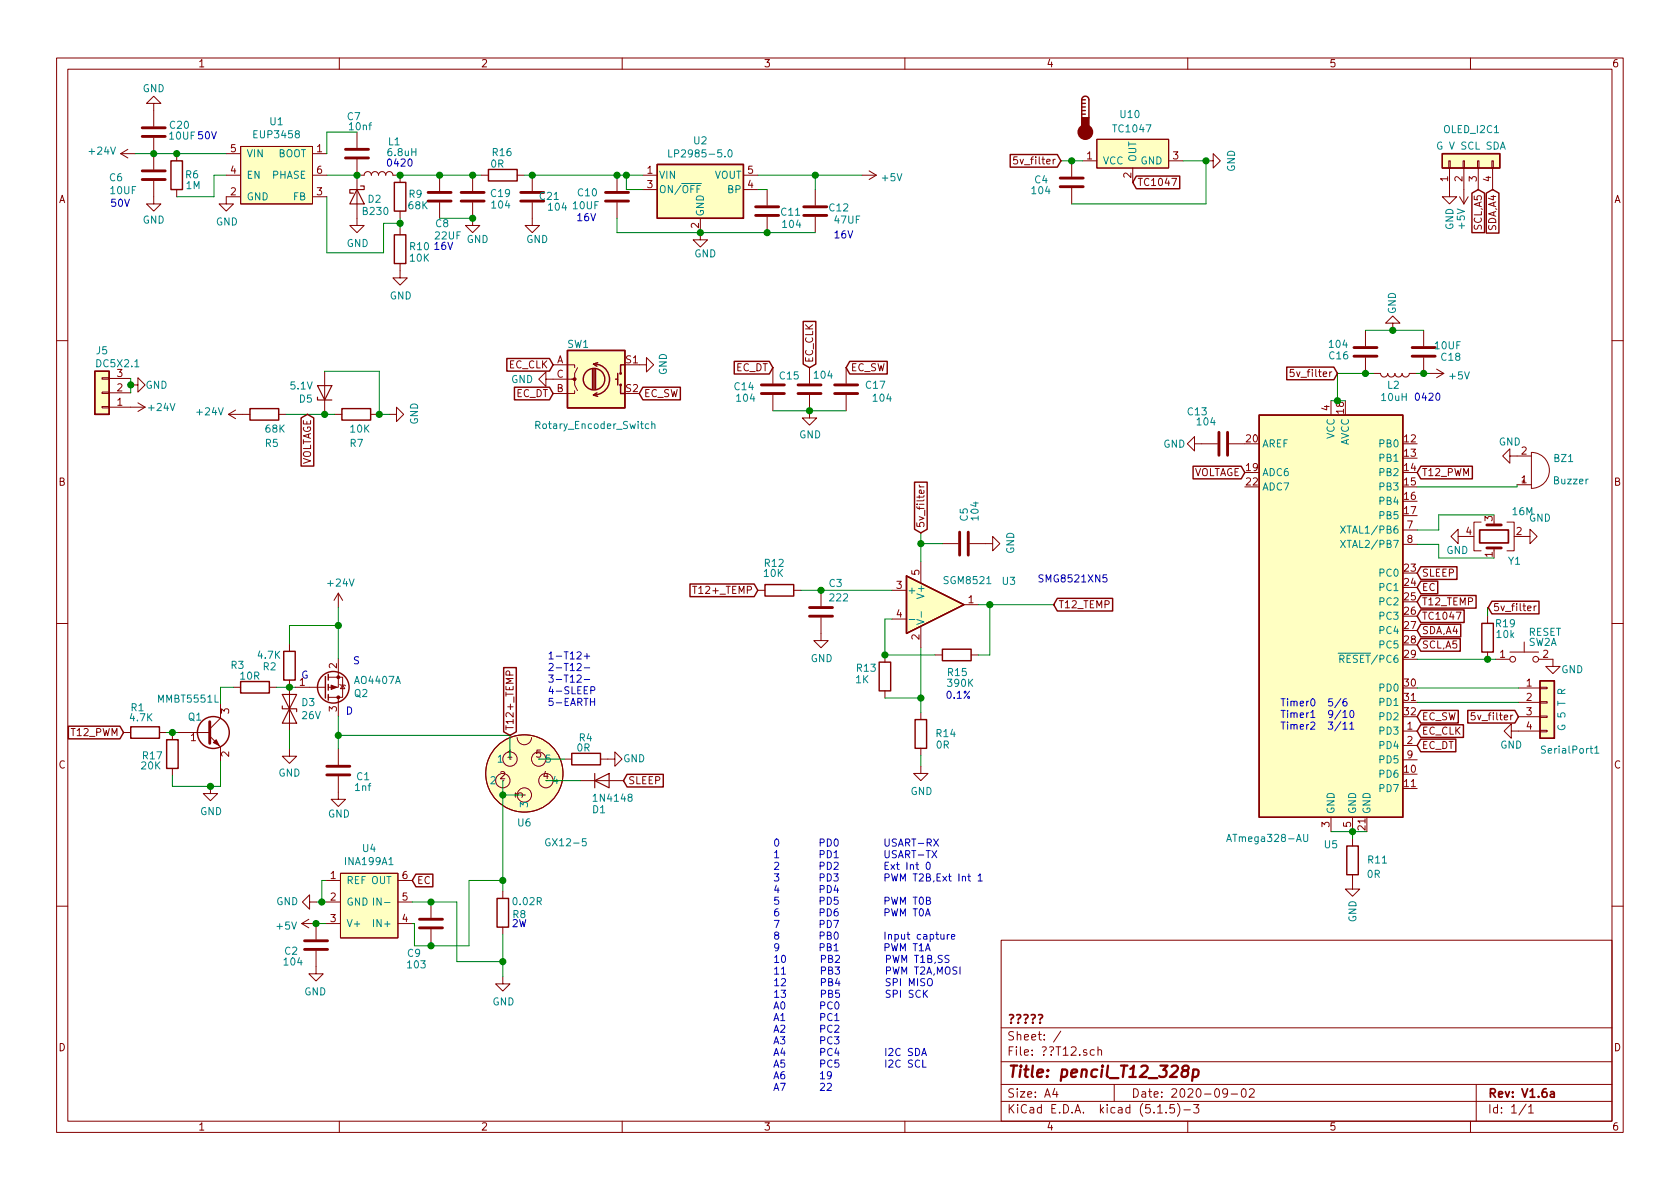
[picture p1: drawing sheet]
<svg xmlns="http://www.w3.org/2000/svg" width="297mm" height="210mm" viewBox="0 0 297 210" stroke-linecap="round" stroke-linejoin="round" font-family="sans-serif">
<g fill="none" stroke="#840000" stroke-width=".18">
<path d="M10 10.3h277v189.9h-277zM12 12.2h273v186.1h-273zM27.2 18.3h1.2l-1.2-1.3-1.3 1.3h1.3v4M60 10.3v1.9M110 10.3v1.9M160 10.3v1.9M210 10.3v1.9M260 10.3v1.9M21.3 27.2h2.6M21.3 27.2l1.3 .7M22.6 26.4l-1.3 .8M27.2 32v4.1h1.2l-1.2 1.2-1.3-1.2h1.3"/>
<path d="M27.2 24.4v5.6M31.2 27.2v1.2M31.2 33.5v1.3M40 27.2h2.5M40 31h2.5M42.5 25.9h12.7v10.2h-12.7zM42.5 34.8h-2.5v1.3h1.3l-1.3 1.2-1.3-1.2h1.3M55.2 27.2h2.6M55.2 34.8h2.6M55.2 31h2.6M63.1 28.2v11.7h1.3l-1.3 1.2-1.3-1.2h1.3M63.1 31h1.3a.63 .63 0 0 1 .6-.7 .63 .63 0 0 1 .7 .7 .63 .63 0 0 1 .6-.7 .63 .63 0 0 1 .6 .7 .63 .63 0 0 1 .7-.7 .63 .63 0 0 1 .6 .7 .63 .63 0 0 1 .6-.7 .63 .63 0 0 1 .7 .7h1.2v1.3"/>
<path d="M63.1 23.4v2.8M70.7 37.3v1.3M77.7 31v2.8M77.7 35.8v2.8M83.6 35.8v4.1h1.2l-1.2 1.2-1.3-1.2h1.3M83.6 31v2.8M85.1 31h1.3M91.4 31h1.3M94.1 35.8v4.1h1.3l-1.3 1.2-1.3-1.2h1.3M94.1 31v2.8M109.1 31v2.8M109.1 35.8v2.8"/>
<path d="M113.7 31h2.5M113.7 33.5h2.5M123.8 38.6v3.8h1.3l-1.3 1.3-1.2-1.3h1.2M131.4 31h2.6M131.4 33.5h2.6M135.6 33.5v2.8M135.6 38.3v2.8M144.1 33.5v2.8M144.1 38.3v2.8M152.4 31h2.5M153.7 30.2l1.2 .8M154.9 31l-1.2 .7"/>
<path d="M179.9 27.7h-.6l-.1 .6 .5-.1 .2 .3v.3l-.2 .2-.5-.1M189.5 28.4v2.8M189.5 33.3v2.8M191.4 28.4h2.5M193.9 24.6h12.7v5.1h-12.7zM200.3 29.7v2.6M206.6 28.4h2.6M207.2 31.5h.8l-.5 1.3M213.2 28.4h1.3v-1.2l1.3 1.2-1.3 1.3v-1.3M256.2 28.4h.2v1.3h-.2zM256.3 29.7v5.1h1.3l-1.3 1.3-1.3-1.3h1.3M258.1 34.8l.7 1.3"/>
<path d="M258.7 28.4h.3v1.3h-.3zM258.8 29.7v6.4M259.6 34.8l-.8 1.3M261.2 28.4h.3v1.3h-.3zM261.4 29.7v3.8M263.8 28.4h.2v1.3h-.2zM263.9 29.7v3.8M70.7 46.6v2.5h1.3l-1.3 1.3-1.2-1.3h1.2M70.7 40.3v1.2M241.4 58.4v2.8M246.3 57.1h1.2l-1.2-1.2-1.3 1.2h1.3v1.3M251.7 58.4v2.8"/>
<path d="M10 60.2h2M18 66.8h1.3v.3h-1.3zM18 71.9h1.3v.2h-1.3zM18 69.3h1.3v.3h-1.3zM19.3 72h6.4M19.3 69.5h3.8M19.3 66.9h3.8M23.1 68.1h1.3v-1.3l1.3 1.3-1.3 1.2v-1.2M24.4 71.2l1.3 .8M25.7 72l-1.3 .8M40.4 73.3l1.3 .7M40.4 73.3h3.8"/>
<path d="M41.7 72.5l-1.3 .8M49.3 73.3h1.2M57.4 65.7v7.6M59.2 73.3h1.3M65.5 73.3h1.3M68.8 73.3h1.3v-1.3l1.3 1.3-1.3 1.2v-1.2M96.5 67.1v-1.3l-1.3 1.3 1.3 1.2v-1.2h5.1v1l.5 1M97.8 64.5h3.8v.5M101.6 69.1v.5h-3.8M102.1 65l-.5 1v1.1h-.5M113 64.5h1.3v-1.3l1.3 1.3-1.3 1.3v-1.3M136.7 65v2.8"/>
<path d="M136.7 69.8v2.8M143.1 69.8v4.1h1.3l-1.3 1.3-1.2-1.3h1.2M143.1 65v2.8M149.6 65v2.8M149.6 69.8v2.8M211.2 78.5v-1.3l-1.3 1.3 1.3 1.3v-1.3h4.1M217.3 78.5h2.8M228.8 65.3h-.6l-.1 .6 .5-.1 .2 .3v.3l-.2 .2-.5-.1M235.3 70.9v2.5M241.4 63.2v2.8M242.8 66h1.3a.63 .63 0 0 0 .6 .7 .63 .63 0 0 0 .7-.7 .63 .63 0 0 0 .6 .7 .63 .63 0 0 0 .6-.7 .63 .63 0 0 0 .7 .7 .63 .63 0 0 0 .6-.7 .63 .63 0 0 0 .6 .7 .63 .63 0 0 0 .7-.7h1.2M251.7 63.2v2.8"/>
<path d="M252.7 66h2.6M254 65.3l1.3 .7M255.3 66l-1.3 .8M285 60.2h2M162.5 85.7l.3 .4M162.5 86.1h.9M162.8 99.3v3.8M166.6 96.1h2.8M171.4 96.1h4.1v-1.2l1.3 1.2-1.3 1.3v-1.3M248 93.7h2.6M248 96.3h2.6M257.8 94.9v-1.3l-1.3 1.3 1.3 1.2v-1.2h1.3"/>
<path d="M261.9 92.3h-1.3v5.1h1.3M264.2 92.3v.5M264.2 96.9v.5M266.4 92.3h1.3v5.1h-1.3M267 80.6v-1.2l-1.3 1.2 1.3 1.3v-1.3h3.8M268.2 85.7h2.6M269.2 94.9h1.3v-1.3l1.3 1.3-1.3 1.2v-1.2M270.8 80a3.2 3.2 0 0 1 3.1 3.2 3.2 3.2 0 0 1-3.1 3.2zM10 110.3h2M51.2 113.9v1.3M58 119.8h2.6v3.5h-2.6M59.8 116.5v5h-1.8"/>
<path d="M59.8 104.9v2.5M59.8 104.9l-.7 1.3M59.8 104.9l.8 1.3M90.1 119.4v-.6l-.2-.2-.3 .1-.1 .2v.5h1.2M122.5 103.7h.7M134 104.4h1.3M140.3 104.4h1.3M145.2 109.2v4.1h1.2l-1.2 1.2-1.3-1.2h1.3M145.2 104.4v2.8M156.5 115.8v1.3M157.7 104.4h2.6M157.7 109.5h2.6"/>
<path d="M162.8 110.7v3.8M165.4 115.8h1.2M170.4 106.9h2.6M171.7 115.8h1.3M257.5 108.2h.8l-.5 1.3M263 109v1.2M263 115.3v1.3M264.4 116.6h2.6M267 115.3h5M269.5 113.5v1.8M271.2 107.2v.8M271.6 107.2l-.4 .2"/>
<path d="M272 116.6h2.6v1.3h1.2l-1.2 1.2-1.3-1.2h1.3M285 110.3h2M21.8 129.5h1.3M28.2 129.5h1.3M30.5 129.5v1.3M30.5 135.9v1.3M31.4 129.5h5.7M37.1 130.2l1.9 1.9v2.5M37.2 139.1v1.2h1.3l-1.3 1.3-1.3-1.3h1.3M39 124.5v2.5l-1.9 1.9M41.3 121.5h1.2M47.6 121.5h1.3"/>
<path d="M51.2 132.5v1.2h1.3l-1.3 1.3-1.3-1.3h1.3M51.2 120.3v8.9M52.2 121.5h5.3M59.8 137.3v4h1.3l-1.3 1.3-1.3-1.3h1.3M59.8 123.3v3.3M59.8 132.5v2.7M60.1 121l.1 .2h.8l.1 .1M60.6 121.2l.4 .6h-.8zM91.4 130.4a1.27 1.27 0 0 0 1.3 1.3 1.27 1.27 0 0 0 1.3-1.3M99.8 134.2h1.3M102.6 138h7.6M106.2 134.2h2.5v-1.2l1.3 1.2-1.3 1.3v-1.3"/>
<path d="M156.5 122.2v1.2M162.8 135.5v1.3h1.3l-1.3 1.2-1.3-1.2h1.3M162.8 126v1.2M162.8 132.3v1.3M248 129.3h2.6M248 131.8h2.6M248 134.4h2.6M260.8 126h-.6l-.1 .6 .5-.1 .2 .3v.3l-.2 .2-.5-.1M267.2 129.3v-1.3l-1.3 1.3 1.3 1.3v-1.3h5.1M268.5 121.7h3.8M268.5 124.2h3.8M268.5 126.7h3.8"/>
<path d="M272.3 129.2h1.3v.2h-1.3zM272.3 126.6h1.3v.3h-1.3zM272.3 121.5h1.3v.3h-1.3zM272.3 124.1h1.3v.2h-1.3zM54.7 159.5v-1.3l-1.2 1.3 1.2 1.3v-1.3h1.3M57.7 155.7h2.5M57.7 159.5h2.5M60.2 154.4h10.2v11.5h-10.2zM70.4 155.7h2.5M70.4 159.5h2.5M76.2 159.5v2.8M88.9 157.6v1.3"/>
<path d="M235.3 144.5v2.6M239.1 154.7v2.5h1.3l-1.3 1.3-1.2-1.3h1.2M239.1 144.5v2.6M239.1 148.3v1.3M10 160.2h2M53.3 163.3h2.6v2.8M53.3 163.3l1.3 .8M54.6 162.6l-1.3 .7M55.9 168.1v4.1h-1.3l1.3 1.3 1.2-1.3h-1.2M57.7 163.3h2.5M70.4 163.3h2.5M76.2 164.3v2.8"/>
<path d="M88.9 172.7v1.3h1.3l-1.3 1.3-1.3-1.3h1.3M88.9 164v1.2M177 166.3h108v32h-108zM285 160.2h2M60 198.3v1.9M110 198.3v1.9M160 198.3v1.9M177 194.8h108M177 191.8h108M177 187.8h108M177 181.8h108M186.5 192.5l-.4 1h1"/>
<path d="M186.8 193v1M187.6 182.3l-1.3 2M190.9 186.5v.1M192.1 185.7l-.3-.1-.2 .2v.2l.5 .2v.3h-.5M193.5 185.7l-.4-.1-.3 .3v.6l.3 .1 .4-.1M194.1 185.7l.2-.1 .4 .1 .1 .9M194.1 185.1v1.5M197 191.8v3M204.7 196.8h.8M206.2 196.7v.1M207.6 195.3h-.7l-.1 .7 .2-.1 .5 .1 .2 .2-.1 .5-.2 .1-.6-.1M208.2 195.1a1.71 1.71 0 0 1 0 2.3"/>
<path d="M209.3 196.3h1.2M210 198.3v1.9M211 195.3h1l-.5 .6 .4 .1v.7l-.2 .1-.7-.1M217 193.2l-.1 .2a.48 .48 0 0 1-.6-.1v-.6a.48 .48 0 0 1 .6-.1l.1 .1a1.19 1.19 0 0 1-.2 1.2l-.5 .1M217.7 193.5h1.1M219.6 192.7l.4-.2a.94 .94 0 0 1 0 1.5 .82 .82 0 0 1-.4-1.3zM220.9 192.7l.2-.2h.4l.2 .2 .1 .3-1 1h1M260 198.3v1.9M261 191.8v6.5M269.8 195.2l-1.2 2M270.3 195.8l.4-.5v1.5M270.3 196.8h.8"/>
<circle cx="267.5" cy="116.6" r=".51"/>
<circle cx="271.5" cy="116.6" r=".51"/>
<circle cx="88.9" cy="138" r="1.27"/>
<circle cx="90.2" cy="134.2" r="1.27"/>
<circle cx="92.7" cy="136.8" r="6.8"/>
<circle cx="95.2" cy="134.2" r="1.27"/>
<circle cx="96.5" cy="138" r="1.27"/>
<circle cx="92.7" cy="140.6" r="1.27"/>
</g>
<g fill="none" stroke="#840000" stroke-width=".3">
<path d="M261.6 93.7h5.1v2.3h-5.1zM178.5 179.5l.5-.1a.37 .37 0 0 1 .2 .4 .37 .37 0 0 1-.4 .3v.3M179.8 179.5l.5-.1a.38 .38 0 0 1 .2 .4 .38 .38 0 0 1-.4 .3l-.1 .3M181.1 179.5l.4-.1a.37 .37 0 0 1 .3 .4 .37 .37 0 0 1-.4 .3l-.1 .3M182.3 179.5l.5-.1 .2 .2v.3l-.3 .2-.1 .3M183.6 179.5l.5-.1a.37 .37 0 0 1 .2 .4 .37 .37 0 0 1-.3 .3l-.1 .3M178.8 180.8v.1M180 180.8v.1M181.3 180.8v.1M182.6 180.8v.1M183.9 180.8v.1M274.2 193.1h.5l.1 .9"/>
<path d="M274.8 193.4l-.5 .1-.2 .2 .2 .3 .5-.1"/>
</g>
<path d="M209.4 189.3l-.3-.2-.1-.3a.66 .66 0 0 1 1-.3l.2 .4a.69 .69 0 0 1-.8 .4 .65 .65 0 0 0-.4 1 .66 .66 0 0 0 .9 0 .66 .66 0 0 0 .1-.8l-.2-.2M211 189.2a.68 .68 0 0 1 .9 .1v.8a.66 .66 0 0 1-1 .2M211 189.1l-.2 2" fill="none" stroke="#840000" stroke-width=".41"/>
<g fill="none" stroke="#840000" stroke-width=".51">
<path d="M25.1 30.2h4.1M25.1 31.7h4.1M25.1 22.6h4.1M25.1 24.1h4.1M61.1 26.4h4.1M61.1 27.9h4.1M75.7 34h4.1M75.7 35.6h4.1M81.5 34h4.1M81.5 35.6h4.1M92.1 34h4M92.1 35.6h4"/>
<path d="M107.1 34h4M107.1 35.6h4M133.6 36.6h4.1M133.6 38.1h4.1M142.1 36.6h4.1M142.1 38.1h4.1M187.5 31.5h4M187.5 33h4M134.6 68.1h4.1M134.6 69.6h4.1M141.1 68.1h4.1M141.1 69.6h4.1"/>
<path d="M147.6 68.1h4M147.6 69.6h4M215.5 76.4v4.1M217 76.4v4.1M239.4 61.5h4.1M239.4 63h4.1M249.7 61.5h4M249.7 63h4M169.7 94.1v4.1M171.2 94.1v4.1M262.9 96.9h2.5M262.9 92.8h2.5"/>
<path d="M143.1 109h4.1M143.1 107.4h4.1M37.1 127.6v3.8M57.8 135.5h4M57.8 137h4M53.8 166.4h4.1M53.8 167.9h4.1M74.2 162.6h4M74.2 164.1h4"/>
</g>
<g fill="#ffffc2" stroke="#ffffc2" stroke-width=".18">
<path d="M16.8 65.7h2.5v7.6h-2.5z"/>
<path d="M255 27.2h10.2v2.5h-10.2z"/>
<path d="M160.3 101.8l10.1 5.1-10.1 5.1z"/>
<path d="M42.5 25.9h12.7v10.2h-12.7z"/>
<path d="M116.2 29.1h15.2v9.5h-15.2z"/>
<path d="M60.2 154.4h10.2v11.5h-10.2z"/>
<path d="M100.3 62h10.2v10.1h-10.2z"/>
<path d="M222.6 73.4h25.4v71.1h-25.4z"/>
<path d="M193.9 24.6h12.7v5.1h-12.7z"/>
<path d="M272.3 120.4h2.5v10.2h-2.5z"/>
<circle cx="92.7" cy="136.8" r="6.8"/>
</g>
<g fill="none" stroke="#008484" stroke-width=".18">
<path d="M118.2 26.5v1.3h.6M122.9 32.5h1.1M123.9 32.8h-.7v1.3M128.8 26.6l.2-.1a.67 .67 0 0 1 .5 .6 .67 .67 0 0 1-.5 .7l-.3-.5zM114.7 75l-.3-.1-.3 .3 .1 .5h.5M115.2 75.1l.2-.2 .3 .1 .1 .8M115.2 74.5v1.3M237 93l.9 1.3M237 95.5l.9 1.3M237.9 93l-.9 1.3M237.9 95.5l-.9 1.3M160.8 109.5h.9"/>
<path d="M162.1 109.5l1.3 .5-1.3 .4M162.9 108.2v.9M236.6 115.5h1.3M236.9 116.5h.6l.1-.2v-.3l-.2-.1h-.5v1.2M237.2 116.5l.4 .6M282 132.3l.3-.4v1.3M282 133.2h.7M66 158.8v1.3M97.2 148.4a.59 .59 0 0 0-.7 .6 .59 .59 0 0 0 .7 .5l.1-.5h-.3M216.9 148.8l.4-1.3 .4 1.3M217 148.5h.6M230.5 147.5v1.1l.2 .2h.3l.2-.2v-1.1"/>
<path d="M66 162.6v1.3"/>
</g>
<g fill="none" stroke="#840000" stroke-width=".25">
<path d="M191.3 17.6a.63 .63 0 0 1 .6-.6 .63 .63 0 0 1 .6 .6v3.2M191.3 19.6h.6M191.3 18.9h.6M191.3 18.3h.6M191.3 17.6v3.2M191.3 17.6h.6M30.2 28.4h2.1v5.1h-2.1zM69.7 32.3h2.1v5h-2.1zM86.4 30h5v2h-5zM116.2 29.1h15.2v9.5h-15.2zM178.6 27.3h8.3l.7 1.1-.7 1.2h-8.3zM191.3 20.2h.6"/>
<path d="M200.9 31.1h7.7v2.3h-7.7l-.6-1.1zM255 27.2h10.2v2.5h-10.2zM260.2 34.2l1.2-.7 1.1 .7v6.9h-2.3zM262.8 34.2l1.1-.7 1.1 .7v7h-2.2zM69.7 41.5h2.1v5.1h-2.1zM142 56.8h2.2v7.6l-1.1 .6-1.1-.6zM16.8 65.7h2.5v7.6h-2.5zM44.2 72.3h5.1v2h-5.1zM53.2 73.9l1.2-.6 1.1 .6v8.5h-2.3zM60.5 72.3h5v2h-5zM89.6 63.4h7.6l.6 1.1-.6 1.1h-7.6zM91 68.5h6.2l.6 1.1-.6 1.1h-6.2z"/>
<path d="M100.3 62h10.2v10.1h-10.2zM104.8 65.3v3.5M105 64.4a2.74 2.74 0 0 1 2.8 2.7 2.74 2.74 0 0 1-2.8 2.7M105 65.3v3.5M105.3 65.3v3.5M105.5 69.5l-.6 .3 .8 .3M105.7 64.1l-.8 .3 .6 .4M108.8 67.1h.4M109.2 66v2.1M109.7 68.1v1.5h.8M110.5 64.5h-.8v1.5M113.7 68.5h6.6v2.2h-6.6l-.7-1.1z"/>
<path d="M129.8 63.9h6.2l.7 1.1-.7 1.1h-6.2zM150.2 63.9h6.7v2.2h-6.7l-.6-1.1zM222.6 73.4h25.4v71.1h-25.4zM227.5 64.9h8.3l.7 1.1-.7 1.2h-8.3zM161.7 85.3h2.2v8.3l-1.1 .6-1.1-.6zM210.9 82.4h8.6l.6 1.2-.6 1.1h-8.6zM251.2 82.4h9.1v2.3h-9.1l-.6-1.1zM50.2 115.2h2v5.1h-2zM57.5 119.6v3.8M58 119.2v1.1M89.1 118.1h2.2v11.3l-1.1 .6-1.1-.6zM122 103.3h11.3l.7 1.1-.7 1.1h-11.3z"/>
<path d="M135.3 103.4h5v2h-5zM155.4 117.1h2.1v5.1h-2.1zM160.3 101.8l10.1 5.1-10.1 5.1zM166.6 114.8h5.1v2h-5.1zM186.9 105.8h9.8v2.2h-9.8l-.6-1.1zM251.2 107.8h7.7v2.3h-7.7l-.6-1.1zM251.2 102.8h3v2.2h-3l-.6-1.1zM251.2 105.3h9.8v2.2h-9.8l-.6-1.1zM251.2 100.2h6.4v2.3h-6.4l-.6-1.2zM251.2 110.4h7.1v2.2h-7.1l-.6-1.1zM251.2 112.9h7v2.3h-7l-.6-1.2zM262 110.2h2v5.1h-2z"/>
<path d="M263.8 106.3h8.3v2.3h-8.3l-.7-1.2zM12.1 128.4h9.1l.6 1.1-.6 1.2h-9.1zM23.1 128.5h5.1v2.1h-5.1zM29.5 130.8h2v5.1h-2zM42.5 120.5h5.1v2h-5.1zM58 121v1M58 122.8v1M101.1 133.2h5.1v2h-5.1zM110.9 136.9h6.4v2.3h-6.4l-.7-1.2zM161.8 127.2h2v5.1h-2zM251.2 125.6h6.6v2.3h-6.6l-.6-1.2zM251.2 130.7h6.2v2.2h-6.2l-.6-1.1z"/>
<path d="M251.2 128.2h7.5v2.2h-7.5l-.6-1.1zM259.5 125.6h8.3l.7 1.1-.7 1.2h-8.3zM272.3 120.4h2.5v10.2h-2.5zM73.5 154.6h3v2.2h-3l-.6-1.1zM87.9 158.9h2v5.1h-2zM238.1 149.6h2.1v5.1h-2.1z"/>
<circle cx="105" cy="67.1" r="1.9"/>
<circle cx="109.7" cy="68.1" r=".13"/>
<circle cx="109.7" cy="66" r=".13"/>
<circle cx="37.7" cy="129.5" r="2.82"/>
<circle cx="58.9" cy="121.5" r="2.79"/>
</g>
<path d="M63.1 33.5l1.3 2.6h-2.6zM63.8 32.9h.6v.6h-2.6v.7h.7M56.1 70.2v.5h2.6M56.1 68.2h2.6l-1.3 2.5zM49.9 122.8h2.6l-1.3 2.5zM49.9 124.8v.5h2.6v.6M51.2 125.3l1.3 2.6h-2.6zM105.2 138l2.5-1.2v2.5zM105.2 136.8v2.5" fill="none" stroke="#840000" stroke-width=".2"/>
<g fill="#840000" stroke="#840000" stroke-width=".18">
<path d="M58.5 121.2l1.1 .3-1.1 .4z"/>
<path d="M37.7 131.3l.5-.5 .5 1z"/>
<circle cx="101.6" cy="67.1" r=".25"/>
<circle cx="59.8" cy="119.8" r=".25"/>
<circle cx="59.8" cy="123.3" r=".25"/>
</g>
<g fill="#840000" stroke="#840000" stroke-width=".25">
<path d="M191.3 20.8h1.2v1.9h-1.2z"/>
<circle cx="191.9" cy="23.4" r="1.27"/>
</g>
<g fill="none" stroke="#008400" stroke-width=".18">
<path d="M23.9 27.2h16.1M40 31h-2.2v3.8h-6.6M57.8 31h5.3M57.8 34.8v9.9h10v-5.2h2.9M63.1 23.4h-5.3v3.8M70.7 31h14.4M70.7 38.6v1.7M77.7 38.6h5.9M92.7 31h21M109.1 38.6v2.5h35M110.7 31v2.5h3M134 31h18.4"/>
<path d="M134 33.5h1.6M144.1 31v2.5M187.6 28.4h3.8M209.2 28.4h4v7.7h-23.7M241.4 58.4h10.3M23.1 66.9v2.6M50.5 73.3h8.7M57.4 65.7h9.7v7.6M66.8 73.3h2M136.7 72.6h12.9M242.8 66h-6.3v4.9h-1.2M250.4 66h2.3"/>
<path d="M162.8 94.2v5.1M162.8 96.1h3.8M250.6 96.3h3.8v2.4h9.8M264.2 91.1h-9.8v2.6h-3.8M268.2 85.7v.4h-17.6M59.8 110.6h-8.6v3.3M59.8 107.4v9.1M141.6 104.4h16.1M157.7 109.5h-1.2v6.3h8.9M162.8 114.5v11.5M173 106.9h13.3M175 106.9v8.9h-2"/>
<path d="M250.6 116.6h13.8M263.1 107.4h-.1v1.6M29.5 129.5h1.9M39 134.6v4.5h-8.5v-1.9M41.3 121.5h-2.3v3M48.9 121.5h3.3M51.2 129.2v3.3M59.8 126.6v5.9M59.8 130h30.4v4.2M88.9 138v19.6M95.2 134.2h4.6M96.5 138h6.1"/>
<path d="M156.5 123.4h6.3M162.8 133.6v1.9M250.6 121.7h17.9M250.6 124.2h17.9M56 159.5h1.7M57.7 155.7h-.8v3.8M72.9 159.5h7.9v10.5h8.1M88.9 155.7h-6v11.6h-9.6v-4h-.4M88.9 140.6h3.8M235.3 147.1h6.4M239.1 147.1v1.2M55.9 163.3h1.8"/>
<path d="M76.2 167.1v.2M88.9 165.2v7.5"/>
</g>
<g fill="none" stroke="#0000c2" stroke-width=".18">
<path d="M72.3 28.2l.1-.1a.69 .69 0 0 1 .5 .6 .69 .69 0 0 1-.5 .7l-.2-.2-.1-.3zM254.1 69.6l.1-.1a.69 .69 0 0 1 .4 .6 .69 .69 0 0 1-.4 .7 .83 .83 0 0 1-.1-1.2zM102 117.4l.5-.1 .3 .4-.8 .9h.8M102 119.5l.5-.1 .3 .3-.8 .9h.8M103.3 116h1M103.3 118.1h1M103.8 115.6v.9M195.7 101.6h-.6l-.1 .7 .5-.2 .2 .3v.3l-.2 .2-.5-.1M103.3 120.2h1M104.4 124.1h.7M104.5 122.1l.6-.1v-.4l-.1-.2h-.5v1.3M105.1 123.5v1.3"/>
<path d="M237.1 123.5l-1.1 1.6M237.1 125.6l-1.1 1.6M237.1 127.6l-1.1 1.7M237.4 126l.4-.4v1.3M237.4 128l.4-.3v1.3M237.4 126.9h.8M237.4 129h.8M238 123.6h-.2a.79 .79 0 0 0-.1 1.2h.3l.2-.5-.3-.3h-.2l-.3 .3M238.7 128l.3-.3v1.3M238.7 129h.7M238.8 125.7l.2-.1a.69 .69 0 0 1 .4 .7 .69 .69 0 0 1-.4 .6l-.3-.2v-.3zM145 149h.6l.1-.5-.2-.1h-.5v1.2"/>
<path d="M145 151.1l.6-.1 .1-.5-.2-.1h-.5v1.3M145 153.1h.6l.1-.5-.2-.1h-.5v1.2M145 155.2l.6-.1 .1-.4-.2-.2h-.5v1.3M145 157.2h.6l.1-.5-.2-.1h-.5v1.3M145 159.3h.6l.1-.5-.2-.2h-.5v1.3M146.3 148.4a.64 .64 0 0 1 .7 .6 .64 .64 0 0 1-.7 .6zM146.3 150.4a.64 .64 0 0 1 .7 .6 .64 .64 0 0 1-.7 .7zM146.3 152.5a.64 .64 0 0 1 .7 .6 .64 .64 0 0 1-.7 .6zM146.3 154.5a.64 .64 0 0 1 .7 .7 .64 .64 0 0 1-.7 .6zM146.3 156.6a.64 .64 0 0 1 .7 .6 .64 .64 0 0 1-.7 .7zM146.3 158.6a.64 .64 0 0 1 .7 .7 .64 .64 0 0 1-.7 .6zM147.4 154.5h.8l-.4 .5 .4 .1v.6l-.2 .1-.6-.1"/>
<path d="M147.5 150.8l.4-.4v1.3M147.5 152.6l.5-.1 .2 .1v.2v.2l-.8 .7h.8M147.5 151.7h.7M147.6 148.5l.2-.1a.67 .67 0 0 1 .4 .6 .67 .67 0 0 1-.4 .6l-.3-.5zM147.8 156.5l-.3 .9h.8M148.1 157v.9M148.2 158.6h-.7v.7l.2-.2 .5 .2v.5l-.2 .1-.5-.1M156.5 148.4v1l.2 .2h.4l.1-.2v-1M156.5 150.4v1.1l.2 .2 .4-.1 .1-.1v-1.1M156.5 155.2l.6-.1 .1-.1-.1-.3-.1-.2h-.5v1.3M156.5 159.3h.6l.1-.2-.1-.3-.1-.2h-.5v1.3M156.5 153.1h.4"/>
<path d="M157.1 152.5h-.6v1.2h.6M157.5 152.9l.7 .8M157.6 154.5l.3 1.3 .3-.9 .2 .9 .3-1.3M157.6 158.6l.3 1.3 .3-.9 .2 .9 .3-1.3M158.2 152.9l-.7 .8M158.5 148.4h-.5l-.2 .1v.3l.6 .3 .1 .3-.3 .2h-.4M158.5 150.5l-.5-.1-.2 .1v.4l.6 .2 .1 .4-.3 .2-.4-.1M158.5 152.9h.5M158.7 152.5v1.1l.3 .1M158.9 149.6l.4-1.2 .4 1.2M158.9 151.7l.4-1.3 .4 1.3M159 149.3h.6"/>
<path d="M159 151.3h.6M159.2 155.8v-1.3l.4 .9 .5-.9v1.3M159.2 159.9v-1.3l.4 1 .5-1v1.3M160.1 149h.6l.2-.2-.1-.3-.2-.1h-.5v1.2M160.1 151.1l.6-.1 .2-.2-.1-.3-.2-.1h-.5v1.3M160.4 152.5v1.2M160.4 149l.5 .6M160.4 151.1l.5 .6M161 153l.1-.1 .3 .1 .1 .7M161 152.9v.8M161.2 148.4h.7M161.2 150.4h.7"/>
<path d="M161.4 154.5h.8M161.4 158.6h.8M161.6 148.4v1.2M161.6 150.4v1.3M161.8 154.5v1.3M161.8 158.6v1.3M161.9 152.9h.5M162.1 152.5v1.1l.3 .1M162.4 149.1h.9M162.4 151.2h.9M162.5 154.7l.5-.2 .3 .4-.8 .9h.8M162.7 158.8l.1-.2a.67 .67 0 0 1 .5 .7 .67 .67 0 0 1-.5 .6l-.3-.5z"/>
<path d="M163.8 150.4h.7M163.8 155.1h.6v-.4l-.6-.2v1.3h.5l.2-.2v-.2l-.3-.3M163.8 159.3l.6-.1v-.4l-.6-.2v1.3h.5l.2-.2v-.2l-.3-.2M163.9 152.6l.2-.1a.69 .69 0 0 1 .4 .6 .69 .69 0 0 1-.4 .6l-.3-.2v-.2zM163.9 149h.6l.2-.2-.1-.3-.2-.1h-.5v1.2M164.1 150.4v1.3M164.2 149l.5 .6M164.8 150.4l.8 1.3M165.1 148.4l.8 1.2M165.2 155.7l-.2 .3M165.6 150.4l-.8 1.3M165.7 155.1h.4"/>
<path d="M165.9 148.4l-.8 1.2M166.3 154.5h-.6v1.3h.6M166.7 155l.7 .8M167.4 155l-.7 .8M167.7 155h.5M167.9 154.5v1.1l.3 .2M169.5 154.5v1.3M170.2 155.1l.1-.1h.3l.1 .8M170.2 155v.8M171.1 155h.5M171.3 154.5v1.1l.3 .2M172.9 154.9l.4-.4v1.3"/>
<path d="M172.9 155.8h.8M145 161.4l.6-.1 .1-.5-.2-.1h-.5v1.3M145 163.4h.6l.1-.5-.2-.1h-.5v1.2M145 165.5l.6-.1 .1-.5-.2-.1h-.5v1.3M145 167.5h.6l.1-.5-.2-.1h-.5v1.2M145.1 177.8l.7-.1v-.4l-.2-.1h-.5v1.2M145.1 179.9l.7-.1v-.5l-.2-.1h-.5v1.3M145.2 169.6l.6-.1 .2-.1-.1-.3-.2-.2h-.5v1.3M145.2 171.6h.6l.2-.2-.1-.3-.2-.1h-.5v1.3M145.2 173.7h.6l.2-.2-.1-.3-.2-.2h-.5v1.3M145.2 175.8l.6-.1 .2-.2-.1-.3-.2-.1h-.5v1.3M146.3 160.7a.64 .64 0 0 1 .7 .6 .64 .64 0 0 1-.7 .7z"/>
<path d="M146.3 162.8a.64 .64 0 0 1 .7 .6 .64 .64 0 0 1-.7 .6zM146.3 165.4h.5l.1-.2v-.3l-.6-.1v1.3h.5l.1-.1 .1-.3-.3-.3M146.3 167.5l.5-.1 .1-.2v-.2l-.6-.1v1.2h.5l.1-.1 .1-.3-.3-.2M146.5 169.5h.6v-.4l-.6-.2v1.3h.5l.2-.2v-.2l-.3-.3M146.5 171.6l.6-.1v-.4l-.6-.1v1.3h.5l.2-.3v-.2l-.3-.2M146.5 173.7l.6-.1v-.4l-.6-.2v1.3h.5l.2-.2v-.2l-.3-.2M146.5 175.7h.6v-.5l-.6-.1v1.3h.5l.2-.3v-.2l-.3-.2M147.1 177.3a.6 .6 0 0 0-.8 .4 .6 .6 0 0 0 .6 .7l.2-.1M147.1 179.3a.6 .6 0 0 0-.8 .5 .6 .6 0 0 0 .6 .7l.2-.1M147.4 162.8h.9l-.6 1.2M147.5 167.2l.4-.3v1.2M147.5 168.1h.7"/>
<path d="M147.6 164.9l.2-.1a.67 .67 0 0 1 .4 .6 .67 .67 0 0 1-.4 .7l-.3-.5zM147.6 179.6l.4-.4v1.3M147.7 171h.7l-.4 .5 .4 .1-.1 .6-.4 .1-.2-.2M147.7 169.1l.5-.2 .2 .4v.2l-.7 .7h.7M147.7 177.3l.2-.1a.67 .67 0 0 1 .5 .6 .67 .67 0 0 1-.5 .6l-.2-.2-.1-.3zM148 173l-.3 .9h.8M148.1 160.7h-.2a.79 .79 0 0 0-.2 1.3l.5-.2v-.5l-.5-.1-.2 .2M148.3 173.5v.8M148.4 175.1h-.6l-.1 .6 .2-.1 .4 .1 .1 .5-.2 .2-.5-.2M156.5 161.4l.6-.1 .1-.2-.1-.3-.1-.1h-.5v1.3M156.5 167.5h.6l.1-.2-.1-.3-.1-.1h-.5v1.2M156.5 164.8v1.3"/>
<path d="M156.7 169.6l.7-.1v-.4l-.2-.2h-.5v1.3M156.7 171.6l.7-.1v-.4l-.2-.1h-.5v1.3M157.1 165.4l.2-.2 .3 .1v.8M157.1 165.2v.9M157.4 173.1l-.5-.1-.2 .2v.2l.1 .2 .5 .2 .1 .3-.3 .2h-.4M157.4 175.2l-.5-.1-.2 .1v.3l.1 .2 .5 .1 .1 .3-.3 .3-.4-.1M157.6 160.7l.3 1.3 .3-.9 .2 .9 .3-1.3M157.6 166.9l.3 1.2 .3-.9 .2 .9 .3-1.2M157.9 168.9l.3 1.3 .2-.9 .3 .9 .3-1.3M157.9 171l.3 1.3 .2-1 .3 1 .3-1.3M157.9 173.7h.6l.2-.2-.1-.3-.2-.2h-.5v1.3M157.9 175.8l.6-.1 .2-.2-.1-.3-.2-.1h-.5v1.3"/>
<path d="M158.2 165.3l.4-.1 .3 .3-.2 .5h-.5M158.2 165.2v1.3M159.2 162v-1.3l.4 .9 .5-.9v1.3M159.2 168.1v-1.2l.4 .9 .5-.9v1.2M159.2 173v1.3M159.2 175.1v1.3M159.4 165.2l.1 .8 .3 .1 .1-.1M159.5 170.2v-1.3l.4 .9 .4-.9v1.3M159.5 172.3v-1.3l.4 .9 .4-.9v1.3M159.9 165.2v.9M160.4 165.2h.5M160.6 164.8v1.1l.3 .2"/>
<path d="M160.8 174.3v-1.3l.4 1 .4-1v1.3M161.4 175.2l-.4-.1-.2 .1v.4l.5 .2 .1 .3-.2 .3-.5-.1M161.4 160.7h.8M161.4 166.9h.8M161.7 168.9h.7M161.7 171h.7M161.8 160.7v1.3M161.8 166.9v1.2M162.1 168.9v1.3M162.1 171v1.3M162.2 173v1.3M162.5 167.2l.4-.3v1.2"/>
<path d="M162.5 168.1h.8M162.7 160.8l.1-.1a.67 .67 0 0 1 .5 .6 .67 .67 0 0 1-.5 .7l-.3-.5zM162.7 175.2a.6 .6 0 0 0-.8 .5 .6 .6 0 0 0 .6 .7l.2-.2M162.8 165.3l-.4-.1-.2 .3 .1 .5h.5M162.8 169.3l.3-.4v1.3M162.8 171.1l.5-.1 .2 .3-.1 .2-.7 .8h.8M162.8 170.2h.7M163.3 175.1v1.3M163.3 165.3h.5l.1 .8M163.4 175.7l.6 .7M163.5 173.1l-.5-.1-.2 .2 .1 .4 .5 .2 .1 .3-.2 .2h-.5M163.6 162l.5-1.3 .4 1.3"/>
<path d="M163.6 168.1l.5-1.2 .4 1.2M163.8 161.6h.6M163.8 167.8h.6M163.9 165.6h-.5l-.1 .2v.2h.6M163.9 172.3l.4-1.3 .4 1.3M164 171.9h.6M164 175.1l-.7 .7M164.1 169.5h.5l.1-.2v-.2l-.6-.2v1.3h.4l.2-.1 .1-.3-.3-.3M164.1 173.2l.2-.2a.45 .45 0 0 1 .5 .5v.4l-.1 .4h-.5a1 1 0 0 1-.1-1.1zM164.5 165.3l.3-.1 .3 .3-.2 .5h-.4M164.5 165.2v1.3M165.2 172.2l-.1 .2"/>
<path d="M165.4 170.1l-.1 .3M165.4 165.2h.5M165.6 164.8v1.1l.3 .2M165.7 172.3v-1.3l.5 .9 .4-.9v1.3M166.3 165.2l.1 .8 .3 .1 .2-.1M166.6 169l-.5-.1-.2 .2v.2l.1 .2 .5 .2 .1 .3-.3 .2-.4-.1M166.9 165.2v.9M167.2 171.2l.2-.2a.44 .44 0 0 1 .6 .4l-.1 .7-.2 .2-.4-.1a1 1 0 0 1-.1-1zM167.5 165.2v.9M167.8 169l-.5-.1-.2 .2v.3l.6 .3 .1 .3-.2 .2-.5-.1M167.9 165.2l-.4 .3M168.2 165.7l.6-.1v-.3l-.4-.1-.2 .2 .1 .6h.5"/>
<path d="M169.2 171.1l-.5-.1-.2 .1 .1 .4 .5 .3 .1 .2-.2 .3-.5-.1M169.7 171v1.3M145.1 189.9l.3-.4v1.3M145.1 191.7l.4-.1 .3 .3-.8 .9h.8M145.1 190.8h.7M145.1 181.9l.7-.1v-.4l-.2-.1h-.5v1.2M145.1 184l.7-.1v-.4l-.2-.2h-.5v1.3M145.1 186l.7-.1v-.4l-.2-.1h-.5v1.3M145.1 188.1l.7-.1v-.4l-.2-.2h-.5v1.3M146.3 191.7l.5-.1 .2 .3-.1 .2-.7 .7h.8M147 190.1l-.2 .2-.4-.1-.1-.1v-.5l.2-.1h.3l.2 .3a.97 .97 0 0 1-.2 .9l-.4 .1M147.1 181.4a.6 .6 0 0 0-.8 .4 .6 .6 0 0 0 .6 .7l.2-.1"/>
<path d="M147.1 183.5a.6 .6 0 0 0-.8 .4 .6 .6 0 0 0 .6 .7l.2-.1M147.1 185.5a.6 .6 0 0 0-.8 .4 .6 .6 0 0 0 .6 .8l.2-.2M147.1 187.6a.6 .6 0 0 0-.8 .4 .6 .6 0 0 0 .6 .7l.2-.1M147.5 183.3h.8l-.4 .5 .4 .1v.5l-.2 .2-.6-.1M147.6 181.4l.5-.1 .2 .3-.8 .9h.8M147.6 180.5h.7M147.9 185.3l-.3 .9h.8M148.2 185.8v.9M148.3 187.4h-.6l-.1 .7 .5-.2 .2 .3v.3l-.2 .2-.5-.1M156.6 185.4v1.3M156.6 187.4v1.3M157.1 185.5l.5-.1 .3 .3-.8 1h.8"/>
<path d="M157.1 187.6l.5-.2 .3 .4-.8 .9h.8M159.2 185.5a.6 .6 0 0 0-.9 .4 .6 .6 0 0 0 .6 .8l.3-.2M159.2 187.6a.6 .6 0 0 0-.9 .4 .6 .6 0 0 0 .6 .7l.3-.1M161.3 185.5l-.4-.1-.2 .1v.4l.5 .2 .1 .3-.2 .3-.5-.1M161.3 187.5l-.4-.1-.2 .2v.3l.5 .3 .1 .3-.2 .2h-.5M161.9 185.4a.64 .64 0 0 1 .7 .6 .64 .64 0 0 1-.7 .7zM162.6 187.6a.51 .51 0 0 0-.6 0 .51 .51 0 0 0-.2 .6 .46 .46 0 0 0 .3 .5 .46 .46 0 0 0 .5-.1M163 186.7l.4-1.3 .4 1.3M163.1 186.3h.6M163.1 187.4v1.3h.7"/>
</g>
<g fill="#008400" stroke="#008400" stroke-width=".25">
<circle cx="59.8" cy="110.6" r=".51"/>
<circle cx="37.2" cy="139.1" r=".51"/>
<circle cx="175" cy="106.9" r=".51"/>
<circle cx="55.9" cy="163.3" r=".51"/>
<circle cx="145.2" cy="104.4" r=".51"/>
<circle cx="241.4" cy="66" r=".51"/>
<circle cx="76.2" cy="167.3" r=".51"/>
<circle cx="88.9" cy="155.7" r=".51"/>
<circle cx="236.5" cy="70.9" r=".51"/>
<circle cx="246.3" cy="58.4" r=".51"/>
<circle cx="251.7" cy="66" r=".51"/>
<circle cx="76.2" cy="159.5" r=".51"/>
<circle cx="88.9" cy="170" r=".51"/>
<circle cx="51.2" cy="121.5" r=".51"/>
<circle cx="123.8" cy="41.1" r=".51"/>
<circle cx="162.8" cy="123.4" r=".51"/>
<circle cx="144.1" cy="31" r=".51"/>
<circle cx="70.7" cy="31" r=".51"/>
<circle cx="94.1" cy="31" r=".51"/>
<circle cx="67.1" cy="73.3" r=".51"/>
<circle cx="77.7" cy="31" r=".51"/>
<circle cx="156.5" cy="115.8" r=".51"/>
<circle cx="88.9" cy="140.6" r=".51"/>
<circle cx="83.6" cy="38.6" r=".51"/>
<circle cx="57.4" cy="73.3" r=".51"/>
<circle cx="56.9" cy="159.5" r=".51"/>
<circle cx="109.1" cy="31" r=".51"/>
<circle cx="31.2" cy="27.2" r=".51"/>
<circle cx="239.1" cy="147.1" r=".51"/>
<circle cx="110.7" cy="31" r=".51"/>
<circle cx="59.8" cy="130" r=".51"/>
<circle cx="162.8" cy="96.1" r=".51"/>
<circle cx="23.1" cy="68.1" r=".51"/>
<circle cx="143.1" cy="72.6" r=".51"/>
<circle cx="213.2" cy="28.4" r=".51"/>
<circle cx="263" cy="116.6" r=".51"/>
<circle cx="135.6" cy="41.1" r=".51"/>
<circle cx="30.5" cy="129.5" r=".51"/>
<circle cx="189.5" cy="28.4" r=".51"/>
<circle cx="27.2" cy="27.2" r=".51"/>
<circle cx="70.7" cy="39.5" r=".51"/>
<circle cx="63.1" cy="31" r=".51"/>
<circle cx="83.6" cy="31" r=".51"/>
</g>
<text font-size="2.8" fill="#840000" x="178" y="190.5">Title: pencil_T12_328p</text>
<g font-size="2.1" fill="#840000">
<text x="178" y="184">Sheet: /</text>
<text x="178" y="186.7">File: T12.sch</text>
<text x="178" y="196.9">KiCad E.D.A. kicad (5.1.5)-3</text>
<text x="178" y="194.1">Size: A4</text>
<text x="200" y="194.1">Date: 2020-09-02</text>
<text x="263" y="194.1">Rev: V1.6a</text>
<text x="263" y="196.9">Id: 1/1</text>
</g>
<g font-size="1.8" fill="#840000">
<text x="35" y="11.9">1</text>
<text x="85" y="11.9">2</text>
<text x="135" y="11.9">3</text>
<text x="185" y="11.9">4</text>
<text x="235" y="11.9">5</text>
<text x="285" y="11.9">6</text>
<text x="40.8" y="26.9">5</text>
<text x="56" y="26.9">1</text>
<text x="180" y="29.1">5v_filter</text>
<text x="192.2" y="28.2">1</text>
<text x="207.4" y="28.2">3</text>
<text x="10.4" y="35.9">A</text>
<text x="40.8" y="34.5">2</text>
<text x="40.8" y="30.7">4</text>
<text x="56" y="34.5">3</text>
<text x="56" y="30.7">6</text>
<text x="114.5" y="30.7">1</text>
<text x="114.5" y="33.3">3</text>
<text x="132.2" y="33.3">4</text>
<text x="132.2" y="30.7">5</text>
<text x="200" y="31.5" transform="rotate(-90 200 31.5)">2</text>
<text x="201.1" y="32.9">TC1047</text>
<text x="256" y="32.1" transform="rotate(-90 256 32.1)">1</text>
<text x="258.6" y="32.1" transform="rotate(-90 258.6 32.1)">2</text>
<text x="261.1" y="32.1" transform="rotate(-90 261.1 32.1)">3</text>
<text x="263.7" y="32.1" transform="rotate(-90 263.7 32.1)">4</text>
<text x="285.4" y="35.9">A</text>
<text x="123.6" y="40.4" transform="rotate(-90 123.6 40.4)">2</text>
<text x="262" y="40.6" transform="rotate(-90 262 40.6)">SCL,A5</text>
<text x="264.5" y="40.8" transform="rotate(-90 264.5 40.8)">SDA,A4</text>
<text x="89.9" y="65.1">EC_CLK</text>
<text x="98.4" y="64.3">A</text>
<text x="110.7" y="64.3">S1</text>
<text x="130.1" y="65.7">EC_DT</text>
<text x="143.8" y="64.2" transform="rotate(-90 143.8 64.2)">EC_CLK</text>
<text x="150.4" y="65.7">EC_SW</text>
<text x="20.7" y="71.7">1</text>
<text x="20.7" y="69.2">2</text>
<text x="20.7" y="66.7">3</text>
<text x="91.2" y="70.2">EC_DT</text>
<text x="98.4" y="69.3">B</text>
<text x="98.4" y="66.8">C</text>
<text x="110.7" y="69.3">S2</text>
<text x="113.8" y="70.2">EC_SW</text>
<text x="228.9" y="66.7">5v_filter</text>
<text x="235.1" y="72.6" transform="rotate(-90 235.1 72.6)">4</text>
<text x="55" y="82.6" transform="rotate(-90 55 82.6)">VOLTAGE</text>
<text x="220.4" y="83.3">19</text>
<text x="220.4" y="78.2">20</text>
<text x="248.3" y="78.2">12</text>
<text x="248.3" y="80.8">13</text>
<text x="248.3" y="83.3">14</text>
<text x="269" y="80.4">2</text>
<text x="10.4" y="85.9">B</text>
<text x="210.7" y="84.2">VOLTAGE</text>
<text x="220.4" y="85.8">22</text>
<text x="248.3" y="85.8">15</text>
<text x="248.3" y="88.4">16</text>
<text x="251.4" y="84.2">T12_PWM</text>
<text x="269" y="85.5">1</text>
<text x="285.4" y="85.9">B</text>
<text x="163.4" y="93.4" transform="rotate(-90 163.4 93.4)">5v_filter</text>
<text x="248.3" y="90.9">17</text>
<text x="248.8" y="93.5">7</text>
<text x="259.2" y="94.6">4</text>
<text x="263.9" y="92.2" transform="rotate(-90 263.9 92.2)">3</text>
<text x="268.1" y="94.6">2</text>
<text x="162.6" y="101.7" transform="rotate(-90 162.6 101.7)">5</text>
<text x="248.3" y="101.1">23</text>
<text x="248.8" y="96">8</text>
<text x="251.4" y="102">SLEEP</text>
<text x="263.9" y="98.5" transform="rotate(-90 263.9 98.5)">1</text>
<text x="123.2" y="105">T12+_TEMP</text>
<text x="158.5" y="104.1">3</text>
<text x="171.2" y="106.7">1</text>
<text x="187.1" y="107.6">T12_TEMP</text>
<text x="248.3" y="103.6">24</text>
<text x="248.3" y="106.2">25</text>
<text x="251.4" y="104.5">EC</text>
<text x="251.4" y="107.1">T12_TEMP</text>
<text x="158.5" y="109.2">4</text>
<text x="162.6" y="113.1" transform="rotate(-90 162.6 113.1)">2</text>
<text x="248.3" y="108.7">26</text>
<text x="248.3" y="111.2">27</text>
<text x="248.3" y="113.8">28</text>
<text x="251.4" y="109.6">TC1047</text>
<text x="251.4" y="112.1">SDA,A4</text>
<text x="263.9" y="108.1">5v_filter</text>
<text x="59.6" y="118.2" transform="rotate(-90 59.6 118.2)">2</text>
<text x="248.3" y="116.3">29</text>
<text x="251.4" y="114.7">SCL,A5</text>
<text x="265.2" y="116.3">1</text>
<text x="272.8" y="116.3">2</text>
<text x="53" y="121.3">1</text>
<text x="59.6" y="125.8" transform="rotate(-90 59.6 125.8)">3</text>
<text x="248.3" y="121.4">30</text>
<text x="248.3" y="123.9">31</text>
<text x="269.9" y="121.4">1</text>
<text x="269.9" y="123.9">2</text>
<text x="12.7" y="130.2">T12_PWM</text>
<text x="33.7" y="131.1">1</text>
<text x="40.5" y="126.2" transform="rotate(-90 40.5 126.2)">3</text>
<text x="90.8" y="129.3" transform="rotate(-90 90.8 129.3)">T12+_TEMP</text>
<text x="248.3" y="126.5">32</text>
<text x="248.8" y="129">1</text>
<text x="248.8" y="131.6">2</text>
<text x="251.4" y="127.4">EC_SW</text>
<text x="251.4" y="129.9">EC_CLK</text>
<text x="260.9" y="127.4">5v_filter</text>
<text x="269.9" y="126.5">3</text>
<text x="269.9" y="129">4</text>
<text x="10.4" y="135.9">C</text>
<text x="40.5" y="133.8" transform="rotate(-90 40.5 133.8)">2</text>
<text x="88.4" y="137.8">2</text>
<text x="89.7" y="134">1</text>
<text x="94.8" y="134">5</text>
<text x="96" y="137.8">4</text>
<text x="248.3" y="136.6">10</text>
<text x="248.8" y="134.1">9</text>
<text x="251.4" y="132.5">EC_DT</text>
<text x="285.4" y="135.9">C</text>
<text x="92.5" y="141.1" transform="rotate(-90 92.5 141.1)">3</text>
<text x="111" y="138.7">SLEEP</text>
<text x="248.3" y="139.2">11</text>
<text x="235.1" y="146.3" transform="rotate(-90 235.1 146.3)">3</text>
<text x="238.9" y="146.3" transform="rotate(-90 238.9 146.3)">5</text>
<text x="241.4" y="146.8" transform="rotate(-90 241.4 146.8)">21</text>
<text x="58.4" y="155.4">1</text>
<text x="71.1" y="155.4">6</text>
<text x="58.4" y="159.3">2</text>
<text x="71.1" y="159.3">5</text>
<text x="73.7" y="156.3">EC</text>
<text x="58.4" y="163.1">3</text>
<text x="71.1" y="163.1">4</text>
<text x="10.4" y="185.9">D</text>
<text x="285.4" y="185.9">D</text>
<text x="35" y="199.9">1</text>
<text x="85" y="199.9">2</text>
<text x="135" y="199.9">3</text>
<text x="185" y="199.9">4</text>
<text x="235" y="199.9">5</text>
<text x="285" y="199.9">6</text>
</g>
<g font-size="1.8" fill="#008484">
<text x="25.2" y="16.3">GND</text>
<text x="30.1" y="22.8">C20</text>
<text x="47.8" y="22.1">U1</text>
<text x="61.4" y="21.3">C7</text>
<text x="61.9" y="23">10nf</text>
<text x="197" y="23.4">TC1047</text>
<text x="198.1" y="20.9">U10</text>
<text x="255.4" y="23.5">OLED_I2C1</text>
<text x="15.9" y="27.4">+24V</text>
<text x="43.6" y="27.8">VIN</text>
<text x="45.1" y="24.5">EUP3458</text>
<text x="49.1" y="27.8">BOOT</text>
<text x="68.7" y="27.6">6.8uH</text>
<text x="68.7" y="25.7">L1</text>
<text x="86.8" y="29.6">0R</text>
<text x="87.1" y="27.6">R16</text>
<text x="119.2" y="27.8">LP2985-5.0</text>
<text x="122.7" y="25.5">U2</text>
<text x="194.9" y="29.1">VCC</text>
<text x="200.9" y="28.7" transform="rotate(-90 200.9 28.7)">OUT</text>
<text x="201.7" y="29.1">GND</text>
<text x="254.5" y="26.5">G V SCL SDA</text>
<text x="19.4" y="32">C6</text>
<text x="19.6" y="34.3">10UF</text>
<text x="32.8" y="31.5">R6</text>
<text x="32.9" y="33.4">1M</text>
<text x="43.6" y="35.4">GND</text>
<text x="43.6" y="31.6">EN</text>
<text x="48.1" y="31.6">PHASE</text>
<text x="51.9" y="35.4">FB</text>
<text x="65.1" y="35.9">D2</text>
<text x="72.3" y="35">R9</text>
<text x="86.9" y="34.8">C19</text>
<text x="95.5" y="35.4">C21</text>
<text x="102.2" y="34.7">C10</text>
<text x="116.5" y="31.6">VIN</text>
<text x="116.5" y="34.2">ON/OFF</text>
<text x="126.3" y="31.6">VOUT</text>
<text x="128.7" y="34.2">BP</text>
<text x="156.1" y="32">+5V</text>
<text x="182.5" y="34.3">104</text>
<text x="183" y="32.4">C4</text>
<text x="218.4" y="30.4" transform="rotate(-90 218.4 30.4)">GND</text>
<text x="25.2" y="39.5">GND</text>
<text x="38.2" y="39.9">GND</text>
<text x="64.3" y="38">B230</text>
<text x="72.3" y="37">68K</text>
<text x="77.1" y="40.2">C8</text>
<text x="87" y="36.9">104</text>
<text x="97.1" y="37.3">104</text>
<text x="101.4" y="37">10UF</text>
<text x="124.5" y="38.3" transform="rotate(-90 124.5 38.3)">GND</text>
<text x="138.2" y="38.1">C11</text>
<text x="138.5" y="40.3">104</text>
<text x="146.7" y="37.4">C12</text>
<text x="147.6" y="39.5">47UF</text>
<text x="257" y="40.7" transform="rotate(-90 257 40.7)">GND</text>
<text x="259" y="40.4" transform="rotate(-90 259 40.4)">+5V</text>
<text x="61.3" y="43.7">GND</text>
<text x="72.5" y="44.2">R10</text>
<text x="72.5" y="46.3">10K</text>
<text x="77" y="42.3">22UF</text>
<text x="82.5" y="43">GND</text>
<text x="93" y="43">GND</text>
<text x="122.8" y="45.5">GND</text>
<text x="68.9" y="53">GND</text>
<text x="246.8" y="55.5" transform="rotate(-90 246.8 55.5)">GND</text>
<text x="17.1" y="62.7">J5</text>
<text x="17.2" y="64.9">DC5X2.1</text>
<text x="100.3" y="61.5">SW1</text>
<text x="235.1" y="63.5">C16</text>
<text x="235.1" y="61.5">104</text>
<text x="253.8" y="61.8">10UF</text>
<text x="254.9" y="63.8">C18</text>
<text x="25.7" y="68.8">GND</text>
<text x="51.5" y="68.9">5.1V</text>
<text x="53" y="71.2">D5</text>
<text x="90.4" y="67.7">GND</text>
<text x="117.9" y="66.3" transform="rotate(-90 117.9 66.3)">GND</text>
<text x="129.9" y="69">C14</text>
<text x="130.4" y="71">104</text>
<text x="137.9" y="67.1">C15</text>
<text x="144.1" y="67">104</text>
<text x="153.2" y="68.8">C17</text>
<text x="154.5" y="71">104</text>
<text x="244.3" y="70.9">10uH</text>
<text x="245.4" y="68.8">L2</text>
<text x="256.4" y="67.1">+5V</text>
<text x="26.4" y="72.7">+24V</text>
<text x="35" y="73.5">+24V</text>
<text x="47" y="76.5">68K</text>
<text x="62" y="76.5">10K</text>
<text x="73.9" y="75.1" transform="rotate(-90 73.9 75.1)">GND</text>
<text x="95.1" y="75.9">Rotary_Encoder_Switch</text>
<text x="141.3" y="77.5">GND</text>
<text x="210.1" y="73.5">C13</text>
<text x="211.8" y="75.2">104</text>
<text x="236" y="77.6" transform="rotate(-90 236 77.6)">VCC</text>
<text x="46.9" y="79">R5</text>
<text x="61.9" y="79">R7</text>
<text x="205.7" y="79.2">GND</text>
<text x="223.1" y="79.1">AREF</text>
<text x="238.5" y="78.9" transform="rotate(-90 238.5 78.9)">AVCC</text>
<text x="244.1" y="79.1">PB0</text>
<text x="244.1" y="81.7">PB1</text>
<text x="265" y="78.8">GND</text>
<text x="274.8" y="81.7">BZ1</text>
<text x="223.1" y="84.2">ADC6</text>
<text x="223.1" y="86.7">ADC7</text>
<text x="244.1" y="84.2">PB2</text>
<text x="244.1" y="86.7">PB3</text>
<text x="244.1" y="89.3">PB4</text>
<text x="274.9" y="85.6">Buzzer</text>
<text x="171.1" y="92.1" transform="rotate(-90 171.1 92.1)">C5</text>
<text x="173" y="91.9" transform="rotate(-90 173 91.9)">104</text>
<text x="238" y="94.4">XTAL1/PB6</text>
<text x="244.1" y="91.8">PB5</text>
<text x="267.5" y="91.1">16M</text>
<text x="270.3" y="92.2">GND</text>
<text x="135.3" y="100.2">R12</text>
<text x="179.3" y="98" transform="rotate(-90 179.3 98)">GND</text>
<text x="238" y="96.9">XTAL2/PB7</text>
<text x="244.1" y="102">PC0</text>
<text x="255.7" y="98">GND</text>
<text x="266.7" y="99.9">Y1</text>
<text x="58.1" y="103.7">+24V</text>
<text x="135.1" y="102">10K</text>
<text x="146.6" y="103.8">C3</text>
<text x="146.8" y="106.3">222</text>
<text x="160.4" y="105">+</text>
<text x="163.4" y="105.5" transform="rotate(-90 163.4 105.5)">V+</text>
<text x="167.1" y="103.3">SGM8521</text>
<text x="177.3" y="103.4">U3</text>
<text x="244.1" y="104.5">PC1</text>
<text x="244.1" y="107.1">PC2</text>
<text x="244.1" y="109.6">PC3</text>
<text x="244.1" y="112.1">PC4</text>
<text x="264.5" y="110.9">R19</text>
<text x="264.7" y="112.8">10k</text>
<text x="270.2" y="112.4">RESET</text>
<text x="40.9" y="118.3">R3</text>
<text x="45.7" y="116.5">4.7K</text>
<text x="46.6" y="118.5">R2</text>
<text x="143.3" y="117.1">GND</text>
<text x="151.5" y="118.8">R13</text>
<text x="167.6" y="119.6">R15</text>
<text x="237.7" y="117.2">RESET/PC6</text>
<text x="244.1" y="114.7">PC5</text>
<text x="270.3" y="114.2">SW2A</text>
<text x="276" y="119">GND</text>
<text x="23.2" y="125.8">R1</text>
<text x="28.1" y="124.3">MMBT5551L</text>
<text x="42.5" y="120.2">10R</text>
<text x="53.4" y="124.9">D3</text>
<text x="62.7" y="123.3">Q2</text>
<text x="62.8" y="120.9">AO4407A</text>
<text x="151.3" y="120.8">1K</text>
<text x="167.7" y="121.5">390K</text>
<text x="244.1" y="122.3">PD0</text>
<text x="244.1" y="124.8">PD1</text>
<text x="23.1" y="127.6">4.7K</text>
<text x="33.3" y="127.4">Q1</text>
<text x="53.4" y="127.2">26V</text>
<text x="102.4" y="131.1">R4</text>
<text x="165.6" y="130.3">R14</text>
<text x="244.1" y="129.9">PD3</text>
<text x="244.1" y="127.4">PD2</text>
<text x="276.8" y="128.6" transform="rotate(-90 276.8 128.6)">G 5 T R</text>
<text x="25" y="136.1">20K</text>
<text x="25.3" y="134.3">R17</text>
<text x="49.2" y="137.3">GND</text>
<text x="63.1" y="138">C1</text>
<text x="88.2" y="134.9">1</text>
<text x="96.3" y="134.9">5</text>
<text x="102.1" y="132.9">0R</text>
<text x="110.2" y="134.8">GND</text>
<text x="165.6" y="132.4">0R</text>
<text x="244.1" y="137.5">PD6</text>
<text x="244.1" y="132.5">PD4</text>
<text x="244.1" y="135">PD5</text>
<text x="265.3" y="132.4">GND</text>
<text x="272.9" y="133.3">SerialPort1</text>
<text x="62.8" y="139.9">1nf</text>
<text x="86.9" y="138.7">2</text>
<text x="93.3" y="142.6" transform="rotate(-90 93.3 142.6)">3</text>
<text x="97.5" y="138.7">4</text>
<text x="104.8" y="143.8">D1</text>
<text x="105.2" y="141.8">1N4148</text>
<text x="161" y="140.6">GND</text>
<text x="244.1" y="140.1">PD7</text>
<text x="35.4" y="144.1">GND</text>
<text x="58" y="144.6">GND</text>
<text x="91.6" y="146.1">U6</text>
<text x="97" y="149.7">GX12-5</text>
<text x="217.6" y="148.9">ATmega328-AU</text>
<text x="236" y="144" transform="rotate(-90 236 144)">GND</text>
<text x="239.8" y="144" transform="rotate(-90 239.8 144)">GND</text>
<text x="242.3" y="144" transform="rotate(-90 242.3 144)">GND</text>
<text x="61.2" y="153">INA199A1</text>
<text x="64.2" y="150.7">U4</text>
<text x="234.2" y="150">U5</text>
<text x="241.8" y="155.2">0R</text>
<text x="241.9" y="152.7">R11</text>
<text x="48.8" y="160.1">GND</text>
<text x="61.2" y="156.3">REF OUT</text>
<text x="61.2" y="160.1">GND</text>
<text x="67" y="160.1">IN-</text>
<text x="90.9" y="160.1">0.02R</text>
<text x="49" y="164.4">+5V</text>
<text x="61.2" y="164">V+</text>
<text x="66.5" y="164">IN+</text>
<text x="90.7" y="162.4">R8</text>
<text x="239.8" y="163.1" transform="rotate(-90 239.8 163.1)">GND</text>
<text x="50.3" y="170.7">104</text>
<text x="50.4" y="168.8">C2</text>
<text x="72.1" y="169.2">C9</text>
<text x="72.2" y="171.2">103</text>
<text x="53.8" y="176">GND</text>
<text x="87.1" y="177.8">GND</text>
</g>
<g font-size="1.8" fill="#0000c2">
<text x="30" y="24.7">10UF 50V</text>
<text x="68.2" y="29.5">0420</text>
<text x="19.4" y="36.6">50V</text>
<text x="101.9" y="39.1">16V</text>
<text x="76.6" y="44.2">16V</text>
<text x="147.3" y="42.2">16V</text>
<text x="249.9" y="70.9">0420</text>
<text x="183.4" y="103">SMG8521XN5</text>
<text x="62.4" y="117.5">S</text>
<text x="96.8" y="116.6">1-T12+</text>
<text x="96.8" y="118.7">2-T12-</text>
<text x="53.2" y="120">G</text>
<text x="96.8" y="120.7">3-T12-</text>
<text x="96.8" y="122.8">4-SLEEP</text>
<text x="96.8" y="124.8">5-EARTH</text>
<text x="167.1" y="123.6">0.1%</text>
<text x="226.3" y="124.9">Timer0 5/6</text>
<text x="61.1" y="126.4">D</text>
<text x="226.3" y="127">Timer1 9/10</text>
<text x="226.3" y="129">Timer2 3/11</text>
<text x="136.7" y="149.7">0</text>
<text x="136.7" y="151.8">1</text>
<text x="136.7" y="153.8">2</text>
<text x="136.7" y="155.9">3</text>
<text x="136.7" y="157.9">4</text>
<text x="136.7" y="160">5</text>
<text x="90.4" y="164">2W</text>
<text x="136.7" y="162">6</text>
<text x="136.7" y="164.1">7</text>
<text x="136.7" y="166.2">8</text>
<text x="136.7" y="168.2">9</text>
<text x="136.7" y="170.3">10</text>
<text x="136.7" y="172.3">11</text>
<text x="136.7" y="174.4">12</text>
<text x="136.7" y="176.4">13</text>
<text x="136.7" y="178.5">A0</text>
<text x="136.7" y="180.6">A1</text>
<text x="136.7" y="182.6">A2</text>
<text x="136.7" y="184.7">A3</text>
<text x="136.7" y="186.7">A4</text>
<text x="136.7" y="188.8">A5</text>
<text x="136.7" y="190.8">A6</text>
<text x="136.7" y="192.9">A7</text>
</g>
<text font-size="1.8" fill="#008400" x="237.6" y="73.1" transform="rotate(-90 237.6 73.1)">18</text>
</svg>
